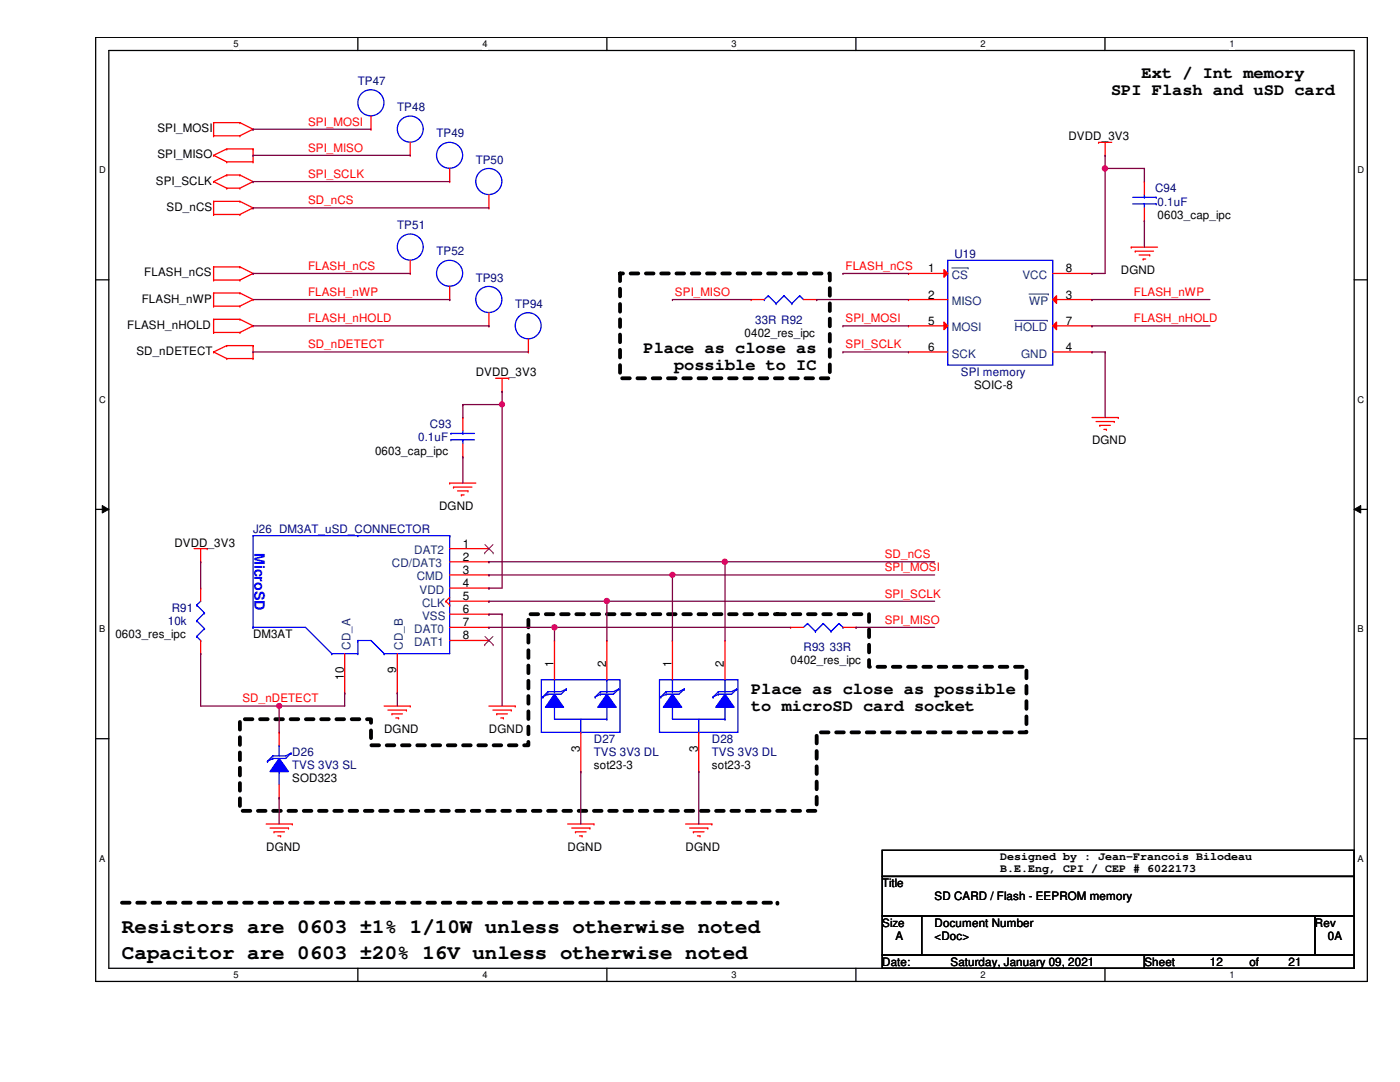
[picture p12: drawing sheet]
<svg xmlns="http://www.w3.org/2000/svg" width="279mm" height="216mm" viewBox="0 0 279 216" stroke-linecap="round" stroke-linejoin="round" font-family="sans-serif">
<path d="M19.1 7.5h253.8v188.3h-253.8zM21.7 10.1h248.6v183.1h-248.6z" fill="none" stroke="#000" stroke-width=".25"/>
<g fill="#fff">
<path d="M46.6 7.7h1v2.1h-1z"/>
<path d="M46.6 193.5h1v2.1h-1z"/>
</g>
<path d="M71.4 7.5v2.6M71.4 193.2v2.6" fill="none" stroke="#000" stroke-width=".25"/>
<g fill="#fff">
<path d="M96.3 7.7h1v2.1h-1z"/>
<path d="M96.3 193.5h1v2.1h-1z"/>
</g>
<path d="M121.1 7.5v2.6M121.1 193.2v2.6" fill="none" stroke="#000" stroke-width=".25"/>
<g fill="#fff">
<path d="M146 7.7h1v2.1h-1z"/>
<path d="M146 193.5h1v2.1h-1z"/>
</g>
<path d="M170.8 7.5v2.6M170.8 193.2v2.6" fill="none" stroke="#000" stroke-width=".25"/>
<g fill="#fff">
<path d="M195.7 7.7h1v2.1h-1z"/>
<path d="M195.7 193.5h1v2.1h-1z"/>
</g>
<path d="M220.5 7.5v2.6M220.5 193.2v2.6" fill="none" stroke="#000" stroke-width=".25"/>
<g fill="#fff">
<path d="M245.4 7.7h1v2.1h-1z"/>
<path d="M245.4 193.5h1v2.1h-1z"/>
<path d="M19.8 32.9h1.3v2.1h-1.3z"/>
<path d="M270.9 32.9h1.3v2.1h-1.3z"/>
<path d="M19.8 78.7h1.3v2.1h-1.3z"/>
<path d="M270.9 78.7h1.3v2.1h-1.3z"/>
</g>
<path d="M19.1 55.8h2.6M270.3 55.8h2.6" fill="none" stroke="#000" stroke-width=".25"/>
<g fill="#fff">
<path d="M19.8 124.5h1.2v2.1h-1.2z"/>
<path d="M270.9 124.5h1.3v2.1h-1.3z"/>
</g>
<path d="M19.1 101.6h2.6M270.3 101.6h2.6" fill="none" stroke="#000" stroke-width=".25"/>
<path d="M20.4 100.9l1.3 .7-1.3 .8zM270.3 101.6l1.3-.7v1.5z" fill="#000"/>
<path d="M20.4 100.9l1.3 .7-1.3 .8zM270.3 101.6l1.3-.7v1.5z" fill="none" stroke="#000" stroke-width=".2"/>
<g fill="#fff">
<path d="M19.8 170.3h1.2v2h-1.2z"/>
<path d="M270.9 170.3h1.3v2h-1.3z"/>
</g>
<path d="M19.1 147.4h2.6M270.3 147.4h2.6M176.1 169.7h94.2v5.2h-94.2zM176.1 174.9h94.2v7.9h-94.2zM176.1 182.8h7.8v7.8h-7.8zM176.1 190.6h52.3v2.6h-52.3zM183.9 182.8h78.5v7.8h-78.5zM228.4 190.6h41.9v2.6h-41.9zM262.4 182.8h7.9v7.8h-7.9z" fill="none" stroke="#000" stroke-width=".25"/>
<path d="M123.7 54.6h41.9v20.9h-41.9zM47.9 143.5h26.1v5.2h31.5v-26.1h67.9v10.5h31.5v13h-41.9v15.7h-115.1zM24.3 180.1h130.9" fill="none" stroke="#000" stroke-width=".76" stroke-dasharray="1.5 1.5"/>
<circle cx="155.2" cy="180.1" r=".38" fill="#000" stroke-dasharray="1.5 1.5"/>
<g fill="none" stroke="#f00" stroke-width=".25">
<path d="M42.6 27.1h.1M42.6 24.5h.1M42.6 31h.1M42.6 36.2h.1M42.6 24.5h5.3M42.6 27.1h5.3M42.6 24.5v2.6M42.6 31l2.7 1.3M42.6 36.2l2.7 1.3M45.3 32.3h.1M45.3 29.7h.1M45.3 34.9h.1"/>
<path d="M45.3 37.5h.1M45.3 32.3h5.2M45.3 29.7l-2.7 1.3M45.3 29.7h5.2M45.3 34.9l-2.7 1.3M45.3 34.9h2.6M45.3 37.5h2.6M47.9 24.5h.1M47.9 27.1h.1M47.9 34.9h.1M47.9 37.5h.1M47.9 24.5l2.6 1.3"/>
<path d="M47.9 34.9l2.6 1.3M50.5 25.8h.1M50.5 29.7h.1M50.5 32.3h.1M50.5 36.2h.1M50.5 25.8l-2.6 1.3M50.5 29.7v2.6M50.5 36.2l-2.6 1.3M89.7 36.2h.1M89.7 33.6v2.6M219.2 28.4h.1M219.2 28.4h2.7"/>
<path d="M220.6 31h.1M220.6 28.4v2.6M42.6 42.8h.1M42.6 40.2h.1M42.6 55.9h.1M42.6 53.3h.1M42.6 58.5h.1M42.6 40.2v2.6M42.6 53.3v2.6M42.6 58.5v2.6M42.6 40.2h5.3M42.6 42.8h5.3"/>
<path d="M42.6 53.3h5.3M42.6 55.9h5.3M42.6 58.5h5.3M47.9 40.2h.1M47.9 42.8h.1M47.9 53.3h.1M47.9 55.9h.1M47.9 58.5h.1M47.9 40.2l2.6 1.3M47.9 53.3l2.6 1.3M47.9 58.5l2.6 1.3M50.5 41.5h.1"/>
<path d="M50.5 54.6h.1M50.5 59.8h.1M50.5 41.5l-2.6 1.3M50.5 54.6l-2.6 1.3M50.5 59.8l-2.6 1.3M89.7 59.8h.1M89.7 57.1v2.7M225.8 49.3h.1M225.8 49.3h5.2M226.6 50.1h.1M226.6 50.1h3.6M227.3 50.9h2.1"/>
<path d="M228.1 51.7h.1M228.1 51.7h.5M229.4 50.9h.1M42.6 61.1h.1M42.6 66.3h.1M42.6 63.7h.1M42.6 70.2h.1M42.6 63.7v2.6M42.6 61.1h5.3M42.6 63.7h5.3M42.6 66.3h5.3M42.6 70.2l2.7 1.3"/>
<path d="M45.3 71.5h.1M45.3 69h.1M45.3 71.5h5.2M45.3 69l-2.7 1.2M45.3 69h5.2M47.9 61.1h.1M47.9 63.7h.1M47.9 66.3h.1M47.9 63.7l2.6 1.3M50.5 65h.1M50.5 69h.1M50.5 71.5h.1"/>
<path d="M50.5 69v2.5M50.5 65l-2.6 1.3M98.9 75.5h2.6M100.2 78.1h.1M100.2 75.5v2.6M101.5 75.5h.1M89.7 96.4h.1M89.7 96.4h5.3M90.5 97.2h.1M90.5 97.2h3.7M91.3 98h2.1M92.1 98.8h.1"/>
<path d="M92.1 98.8h.5M93.4 98h.1M217.9 83.3h5.3M218.7 84.1h3.7M219.5 84.9h.1M219.5 84.9h2.1M220.3 85.7h.5M220.8 85.7h.1M222.4 84.1h.1M223.2 83.3h.1M38.7 109.5h2.7M40 112.1h.1"/>
<path d="M40 109.5v2.6M41.4 109.5h.1M89 120h.1M89 120l.7 .7M89.7 109.5h7.9M89.7 112.1h7.9M89.7 114.7h7.9M89.7 117.3h7.9M89.7 119.2l-.7 .8M89.7 120h7.9M97.6 109.5h.1M97.6 112.1h.1"/>
<path d="M97.6 114.7h.1M97.6 117.3h.1M97.6 120h.1M68.8 138.3h.1M68.8 130.4v7.9M79.3 138.3h.1M79.3 130.4v7.9M89.7 120.7h.1M89.7 122.6h7.9M89.7 125.2h7.9M89.7 127.8h7.9M97.6 122.6h.1"/>
<path d="M97.6 125.2h.1M97.6 127.8h.1M76.7 140.9h5.2M77.4 141.7h3.7M78.2 142.5h.1M78.2 142.5h2.1M79 143.3h.5M79.5 143.3h.1M81.1 141.7h.1M81.9 140.9h.1M97.6 140.9h5.2M98.4 141.7h3.6"/>
<path d="M99.1 142.5h.1M99.1 142.5h2.2M99.9 143.3h.6M100.5 143.3h.1M102 141.7h.1M102.8 140.9h.1M53.1 164.4h5.2M53.9 165.2h3.7M54.7 166h.1M54.7 166h2.1M55.5 166.8h.5M56 166.8h.1"/>
<path d="M57.6 165.2h.1M58.3 164.4h.1M113.3 164.4h5.2M114.1 165.2h3.6M114.9 166h.1M114.9 166h2.1M115.7 166.8h.5M116.2 166.8h.1M117.7 165.2h.1M118.5 164.4h.1M136.8 164.4h5.3M137.6 165.2h3.7"/>
<path d="M138.4 166h.1M138.4 166h2.1M139.2 166.8h.5M139.7 166.8h.1M141.3 165.2h.1M142.1 164.4h.1"/>
</g>
<g fill="none" stroke="#00f" stroke-width=".25">
<path d="M71.4 106.9h.1M89.7 106.9h.1M89.7 106.9h-39.2v18.3M89.7 106.9v23.5h-13M50.5 125.2h.1M50.5 125.2h10.5l5.2 5.2M66.2 130.4h.1M66.2 130.4h5.2M71.4 127.8h.1M71.4 130.4h.1M71.4 127.8h2.6l2.7 2.6M71.4 127.8v2.6"/>
<path d="M76.7 130.4h.1M108 135.6h15.7v10.5h-15.7zM108.3 139.1h.1M109.3 138h.1M109.3 138.5h.1M109.3 138l-1 1.1M109.3 138.5l-1 .6M110.7 135.6h.1M110.7 135.6v2.7M113 137.5h.1M113 137.5l-1 .5h-2.7M113 137.5l-1 1h-2.7"/>
<path d="M118.8 139.1h.1M119.8 138h.1M119.8 138.5h.1M119.8 138l-1 1.1M119.8 138.5l-1 .6M121.1 135.6h.1M121.1 135.6v2.7M123.5 137.5h.1M123.5 137.5l-1.1 .5h-2.6M123.5 137.5l-1.1 1h-2.6M110.7 140.9h.1M110.7 140.9v2.6h10.4"/>
<path d="M115.9 146.1h.1M115.9 143.5v2.6M121.1 140.9h.1M121.1 143.5h.1M121.1 140.9v2.6"/>
<circle cx="89.7" cy="31" r="2.6"/>
<circle cx="89.7" cy="54.5" r="2.6"/>
</g>
<path d="M96.7 110.3h.1M96.8 108.7l1.6 1.6M98.4 108.7l-1.7 1.6M98.4 110.3h.1M96.7 128.7h.1M96.8 127l1.6 1.7M98.4 127l-1.7 1.7M98.4 128.7h.1" fill="none" stroke="#804000" stroke-width=".2"/>
<path d="M110.7 138.5l1.8 2.6h-3.7z" fill-rule="evenodd" fill="#00f"/>
<path d="M110.7 138.5l1.8 2.6h-3.7z" fill="none" stroke="#00f" stroke-width=".25"/>
<path d="M121.1 138.5l1.9 2.6h-3.7z" fill-rule="evenodd" fill="#00f"/>
<g fill="none" stroke="#00f" stroke-width=".25">
<path d="M121.1 138.5l1.9 2.6h-3.7zM53.4 151.9h.1M54.4 150.8h.1M54.4 151.3h.1M54.4 150.8l-1 1.1M54.4 151.3l-1 .6M55.7 154h.1M55.7 148.7h.1M55.7 148.7v2.1M55.7 154v2.6M58.1 150.3h.1M58.1 150.3l-1.1 .5h-2.6"/>
<path d="M58.1 150.3l-1.1 1h-2.6"/>
</g>
<path d="M110.7 127.8h.1M110.7 127.8v7.8M121.1 127.8h.1M121.1 127.8v7.8M115.9 154h.1M115.9 146.1v7.9" fill="none" stroke="#f00" stroke-width=".25"/>
<path d="M55.7 151.3l1.9 2.7h-3.7z" fill-rule="evenodd" fill="#00f"/>
<g fill="none" stroke="#00f" stroke-width=".25">
<path d="M189.1 51.9h21v21h-21zM40 120l-.8 .7M39.2 120.7h.1M39.2 123.9h.1M39.2 127h.1M39.2 120.7l1.6 1.6M39.2 123.9l1.6 1.5M39.2 127l.8 .8M40 127.8h.1M40.8 122.3h.1M40.8 125.4h.1M40.8 122.3l-1.6 1.6"/>
<path d="M40.8 125.4l-1.6 1.6M55.7 151.3l1.9 2.7h-3.7z"/>
</g>
<path d="M40 117.3h.1M40 117.3v2.7M40 130.4h.1M40 127.8v2.6M55.7 159.2h.1M55.7 146.1h.1M55.7 146.1v2.6M55.7 156.6v2.6" fill="none" stroke="#f00" stroke-width=".25"/>
<path d="M188.4 53.8l.7 .8-.7 .7z" fill="#f00"/>
<path d="M181.3 54.6h.1M181.3 59.8h.1M181.3 54.6h7.8M181.3 59.8h7.8M188.4 53.8l.7 .8-.7 .7z" fill="none" stroke="#f00" stroke-width=".25"/>
<path d="M189.9 53.5h3.3M193.2 53.5h.1" fill="none" stroke="#004080" stroke-width=".2"/>
<path d="M210.1 59.8l.8-.8v1.5z" fill="#f00"/>
<path d="M210.1 59.8l.8-.8v1.5zM210.1 59.8h7.8M217.9 59.8h.1M210.1 70.2h7.8M217.9 70.2h.1" fill="none" stroke="#f00" stroke-width=".25"/>
<path d="M205.4 58.7h3.8M209.2 58.7h.1" fill="none" stroke="#004080" stroke-width=".2"/>
<path d="M188.4 64.3l.7 .7-.7 .8z" fill="#f00"/>
<path d="M181.3 65h.1M181.3 70.2h.1M181.3 65h7.8M181.3 70.2h7.8M188.4 64.3l.7 .7-.7 .8z" fill="none" stroke="#f00" stroke-width=".25"/>
<path d="M210.1 65l.8-.7v1.5z" fill="#f00"/>
<g fill="none" stroke="#f00" stroke-width=".25">
<path d="M74 25.8h.1M74 23.2v2.6M97.6 38.9v2.6M97.6 41.5h.1M149.9 59.8h.1M149.9 59.8h2.6M160.4 59.8h2.6M163 59.8h.1M210.1 54.6h7.8M217.9 54.6h.1M97.6 65h.1M97.6 62.4v2.6"/>
<path d="M210.1 65l.8-.7v1.5zM210.1 65h7.8M217.9 65h.1"/>
</g>
<path d="M202.5 63.9h6.5M209 63.9h.1" fill="none" stroke="#004080" stroke-width=".2"/>
<g fill="none" stroke="#00f" stroke-width=".25">
<path d="M152.5 59.8h.1M153.3 59h.1M153.3 59l1.6 1.6M153.3 59l-.8 .8M156.5 59h.1M156.5 59l1.5 1.6M156.5 59l-1.6 1.6M159.6 59h.1M159.6 59l.8 .8M159.6 59l-1.6 1.6M154.9 60.6h.1M158 60.6h.1"/>
<path d="M131.6 135.6h15.7v10.5h-15.7zM131.9 139.1h.1M132.9 138h.1M132.9 138.5h.1M132.9 138l-1 1.1M132.9 138.5l-1 .6M134.2 135.6h.1M134.2 135.6v2.7M136.6 137.5h.1M136.6 137.5l-1.1 .5h-2.6M136.6 137.5l-1.1 1h-2.6M142.3 139.1h.1"/>
<path d="M143.4 138h.1M143.4 138.5h.1M143.4 138l-1.1 1.1M143.4 138.5l-1.1 .6M144.7 135.6h.1M144.7 135.6v2.7M147 137.5h.1M147 137.5l-1 .5h-2.6M147 137.5l-1 1h-2.6M134.2 140.9h.1M134.2 140.9v2.6h10.5M139.4 146.1h.1"/>
<path d="M139.4 143.5v2.6M144.7 140.9h.1M144.7 143.5h.1M144.7 140.9v2.6"/>
<circle cx="74" cy="20.5" r="2.61"/>
<circle cx="97.6" cy="36.2" r="2.61"/>
<circle cx="97.6" cy="59.7" r="2.61"/>
</g>
<path d="M134.2 138.5l1.9 2.6h-3.7z" fill-rule="evenodd" fill="#00f"/>
<path d="M134.2 138.5l1.9 2.6h-3.7z" fill="none" stroke="#00f" stroke-width=".25"/>
<path d="M144.7 138.5l1.8 2.6h-3.7z" fill-rule="evenodd" fill="#00f"/>
<g fill="none" stroke="#00f" stroke-width=".25">
<path d="M226.1 39.4h4.7M228.4 39.4h.1M228.4 38.9v.5M230.8 39.4h.1M226.1 40.7h4.7M228.4 40.7h.1M228.4 40.7v.8M230.8 40.7h.1M90 87.8h.1M90 86.5h.1M90 87.8h4.7M90 86.5h4.7"/>
<path d="M92.4 86.5h.1M92.4 87.8h.1M92.4 85.9v.6M92.4 87.8v.8M144.7 138.5l1.8 2.6h-3.7zM161.2 124.4h.1M161.2 124.4l-.8 .8M161.2 124.4l1.5 1.6M162.7 126h.1M164.3 124.4h.1M164.3 124.4l-1.6 1.6M164.3 124.4l1.6 1.6"/>
<path d="M165.9 126h.1M167.4 124.4h.1M167.4 124.4l-1.5 1.6M167.4 124.4l.8 .8M168.2 125.2h.1"/>
<circle cx="81.9" cy="25.8" r="2.59"/>
<circle cx="81.9" cy="49.3" r="2.59"/>
<circle cx="105.4" cy="65" r="2.59"/>
</g>
<g fill="none" stroke="#f00" stroke-width=".25">
<path d="M81.9 31h.1M81.9 28.4v2.6M228.4 36.2h.1M228.4 36.2v2.7M81.9 54.6h.1M81.9 51.9v2.7M228.4 44.1h.1M228.4 41.5v2.6M105.5 70.2h.1M105.5 67.6v2.6M92.4 83.3h.1M92.4 91.2h.1"/>
<path d="M92.4 83.3v2.6M92.4 88.6v2.6M134.2 127.8h.1M134.2 127.8v7.8M144.7 127.8h.1M144.7 127.8v7.8M157.8 125.2h.1M157.8 125.2h2.6M168.2 125.2h2.7M170.9 125.2h.1M139.4 154h.1M139.4 146.1v7.9"/>
</g>
<path d="M100.2 78.1h.1M100.2 78.1v39.2M92.4 80.7h.1M92.4 80.7v2.6M92.4 80.7h7.8M100.2 80.7h.1" fill="none" stroke="#800040" stroke-width=".25"/>
<circle cx="100.2" cy="80.7" r=".5" fill="#f0f"/>
<circle cx="100.2" cy="80.7" r=".5" fill="none" stroke="#f0f" stroke-width=".25"/>
<path d="M220.6 31h.1M220.6 31v2.6" fill="none" stroke="#800040" stroke-width=".25"/>
<circle cx="220.5" cy="33.6" r=".51" fill="#f0f"/>
<circle cx="220.5" cy="33.6" r=".51" fill="none" stroke="#f0f" stroke-width=".25"/>
<g fill="none" stroke="#800040" stroke-width=".25">
<path d="M220.6 33.6h.1M220.6 33.6v21h-2.7M220.6 33.6h7.8M228.4 33.6h.1M228.4 33.6v2.6M168.2 54.6h.1M168.2 54.6h13.1M217.9 54.6h.1M217.9 59.8h.1M217.9 59.8h23.6M228.4 44.1h.1M228.4 44.1v5.2"/>
<path d="M168.2 65h.1M168.2 70.2h.1M168.2 65h13.1M168.2 70.2h13.1M217.9 65h.1M217.9 70.2h.1M217.9 65h23.6M217.9 70.2h2.7M220.6 70.2h.1M220.6 70.2v13.1M92.4 91.2h.1M92.4 91.2v5.2"/>
<path d="M40 112.1h.1M40 112.1v5.2M97.6 112.1h.1M97.6 114.7h.1M97.6 117.3h.1M97.6 120h.1M97.6 112.1h47.1M97.6 114.7h36.6M97.6 117.3h2.6M97.6 120h23.5M40 130.4h.1M40 130.4v10.5h15.7"/>
<path d="M68.8 138.3h.1M68.8 138.3v2.6M79.3 138.3h.1M79.3 138.3v2.6M97.6 122.6h.1M97.6 122.6h2.6M100.2 122.6h.1M100.2 122.6v18.3M55.7 140.9h.1"/>
</g>
<circle cx="55.7" cy="140.9" r=".5" fill="#f0f"/>
<circle cx="55.7" cy="140.9" r=".5" fill="none" stroke="#f0f" stroke-width=".25"/>
<g fill="none" stroke="#800040" stroke-width=".25">
<path d="M50.5 31h.1M50.5 25.8h.1M50.5 36.2h.1M50.5 31h31.4M50.5 25.8h23.5M50.5 36.2h39.2M50.5 54.6h.1M50.5 41.5h.1M50.5 54.6h31.4M50.5 41.5h47.1M50.5 59.8h39.2M89.7 59.8h.1"/>
<path d="M134.2 59.8h.1M134.2 59.8h15.7M163 59.8h.1M163 59.8h18.3M50.5 70.2h.1M50.5 65h47.1M50.5 70.2h55M97.6 65h.1M97.6 125.2h.1M97.6 125.2h60.2M110.7 125.2h.1M110.7 125.2v2.6"/>
<path d="M170.9 125.2h.1M170.9 125.2h15.6M55.7 159.2h.1M55.7 140.9h.1M55.7 140.9v5.2M55.7 159.2v5.2M55.7 140.9h13.1"/>
</g>
<circle cx="110.7" cy="125.2" r=".51" fill="#f0f"/>
<circle cx="110.7" cy="125.2" r=".51" fill="none" stroke="#f0f" stroke-width=".25"/>
<path d="M121.1 120h.1M121.1 120v7.8M121.1 120h65.4" fill="none" stroke="#800040" stroke-width=".25"/>
<circle cx="121.1" cy="119.9" r=".51" fill="#f0f"/>
<circle cx="121.1" cy="119.9" r=".51" fill="none" stroke="#f0f" stroke-width=".25"/>
<path d="M134.2 114.7h.1M134.2 114.7v13.1M134.2 114.7h52.3" fill="none" stroke="#800040" stroke-width=".25"/>
<circle cx="134.2" cy="114.7" r=".5" fill="#f0f"/>
<circle cx="134.2" cy="114.7" r=".5" fill="none" stroke="#f0f" stroke-width=".25"/>
<path d="M144.7 112.1h.1M144.7 112.1v15.7M144.7 112.1h41.8" fill="none" stroke="#800040" stroke-width=".25"/>
<circle cx="144.7" cy="112.1" r=".51" fill="#f0f"/>
<circle cx="144.7" cy="112.1" r=".51" fill="none" stroke="#f0f" stroke-width=".25"/>
<path d="M115.9 154h.1M115.9 154v10.4M139.4 154h.1M139.4 154v10.4" fill="none" stroke="#800040" stroke-width=".25"/>
<circle cx="100.2" cy="80.7" r=".5" fill="#f0f"/>
<circle cx="100.2" cy="80.7" r=".5" fill="none" stroke="#f0f" stroke-width=".25"/>
<circle cx="220.5" cy="33.6" r=".51" fill="#f0f"/>
<circle cx="220.5" cy="33.6" r=".51" fill="none" stroke="#f0f" stroke-width=".25"/>
<circle cx="55.7" cy="140.9" r=".5" fill="#f0f"/>
<circle cx="55.7" cy="140.9" r=".5" fill="none" stroke="#f0f" stroke-width=".25"/>
<circle cx="110.7" cy="125.2" r=".51" fill="#f0f"/>
<circle cx="110.7" cy="125.2" r=".51" fill="none" stroke="#f0f" stroke-width=".25"/>
<circle cx="121.1" cy="119.9" r=".51" fill="#f0f"/>
<circle cx="121.1" cy="119.9" r=".51" fill="none" stroke="#f0f" stroke-width=".25"/>
<circle cx="134.2" cy="114.7" r=".5" fill="#f0f"/>
<circle cx="134.2" cy="114.7" r=".5" fill="none" stroke="#f0f" stroke-width=".25"/>
<circle cx="144.7" cy="112.1" r=".51" fill="#f0f"/>
<circle cx="144.7" cy="112.1" r=".51" fill="none" stroke="#f0f" stroke-width=".25"/>
<g font-size="4.1">
<text x="24.3" y="191.4">Capacitor are 0603 ±20% 16V unless otherwise noted</text>
<text x="24.3" y="186.2">Resistors are 0603 ±1% 1/10W unless otherwise noted</text>
</g>
<g font-size="3.4">
<text x="227.8" y="15.5">Ext / Int memory</text>
<text x="221.7" y="18.9">SPI Flash and uSD card</text>
<text x="128.4" y="70.4">Place as close as</text>
<text x="134.5" y="73.8">possible to IC</text>
<text x="149.9" y="138.4">Place as close as possible</text>
<text x="149.9" y="141.8">to microSD card socket</text>
</g>
<text font-size="2.8" fill="#00f" x="50.8" y="110.3" transform="rotate(90 50.8 110.3)">MicroSD</text>
<g font-size="2.3" fill="#000080">
<text x="71.4" y="16.9">TP47</text>
<text x="79.3" y="22.2">TP48</text>
<text x="87.1" y="27.4">TP49</text>
<text x="95" y="32.6">TP50</text>
<text x="230.5" y="38.4">C94</text>
<text x="231" y="41">0.1uF</text>
<text x="79.3" y="45.7">TP51</text>
<text x="87.1" y="51">TP52</text>
<text x="190.5" y="51.5">U19</text>
<text x="95" y="56.2">TP93</text>
<text x="102.8" y="61.4">TP94</text>
<text x="150.7" y="64.6">33R R92</text>
<text x="191.8" y="75">SPI memory</text>
<text x="83.4" y="88.1">0.1uF</text>
<text x="85.8" y="85.5">C93</text>
<text x="50.5" y="106.4">J26 DM3AT_uSD_CONNECTOR</text>
<text x="33.5" y="124.7">10k</text>
<text x="34.3" y="122.1">R91</text>
<text x="160.4" y="130">R93 33R</text>
<text x="118.5" y="148.3">D27</text>
<text x="142.1" y="148.3">D28</text>
<text x="58.3" y="150.9">D26</text>
<text x="58.3" y="153.5">TVS 3V3 SL</text>
<text x="118.5" y="150.9">TVS 3V3 DL</text>
<text x="142.1" y="150.9">TVS 3V3 DL</text>
</g>
<g font-size="2.3">
<text x="31.4" y="26.4">SPI_MOSI</text>
<text x="213.2" y="27.9">DVDD_3V3</text>
<text x="31.4" y="31.6">SPI_MISO</text>
<text x="31.1" y="36.8">SPI_SCLK</text>
<text x="33.2" y="42.1">SD_nCS</text>
<text x="231" y="43.6">0603_cap_ipc</text>
<text x="28.8" y="55.2">FLASH_nCS</text>
<text x="185.3" y="54.4">1</text>
<text x="185.3" y="59.6">2</text>
<text x="212.7" y="59.6">3</text>
<text x="212.7" y="54.4">8</text>
<text x="223.7" y="54.6">DGND</text>
<text x="25.4" y="65.6">FLASH_nHOLD</text>
<text x="28.3" y="60.4">FLASH_nWP</text>
<text x="185.3" y="64.8">5</text>
<text x="212.7" y="64.8">7</text>
<text x="27.2" y="70.8">SD_nDETECT</text>
<text x="148.6" y="67.2">0402_res_ipc</text>
<text x="185.3" y="70.1">6</text>
<text x="212.7" y="70.1">4</text>
<text x="95" y="75">DVDD_3V3</text>
<text x="194.4" y="77.6">SOIC-8</text>
<text x="217.9" y="88.6">DGND</text>
<text x="74.8" y="90.7">0603_cap_ipc</text>
<text x="87.6" y="101.7">DGND</text>
<text x="34.8" y="109.1">DVDD_3V3</text>
<text x="92.4" y="109.3">1</text>
<text x="92.4" y="111.9">2</text>
<text x="92.4" y="114.5">3</text>
<text x="92.4" y="117.1">4</text>
<text x="92.4" y="119.8">5</text>
<text x="92.4" y="122.4">6</text>
<text x="92.4" y="125">7</text>
<text x="23" y="127.3">0603_res_ipc</text>
<text x="50.5" y="127.3">DM3AT</text>
<text x="92.4" y="127.6">8</text>
<text x="68.6" y="135.6" transform="rotate(-90 68.6 135.6)">10</text>
<text x="79.1" y="134.4" transform="rotate(-90 79.1 134.4)">9</text>
<text x="110.5" y="133.1" transform="rotate(-90 110.5 133.1)">1</text>
<text x="120.9" y="133.1" transform="rotate(-90 120.9 133.1)">2</text>
<text x="134" y="133.1" transform="rotate(-90 134 133.1)">1</text>
<text x="144.5" y="133.1" transform="rotate(-90 144.5 133.1)">2</text>
<text x="157.8" y="132.6">0402_res_ipc</text>
<text x="76.7" y="146.2">DGND</text>
<text x="97.6" y="146.2">DGND</text>
<text x="115.7" y="150" transform="rotate(-90 115.7 150)">3</text>
<text x="118.5" y="153.5">sot23-3</text>
<text x="139.2" y="150" transform="rotate(-90 139.2 150)">3</text>
<text x="142.1" y="153.5">sot23-3</text>
<text x="58.3" y="156.1">SOD323</text>
<text x="53.1" y="169.7">DGND</text>
<text x="113.3" y="169.7">DGND</text>
<text x="136.8" y="169.7">DGND</text>
<text x="199.6" y="171.6">Designed by : Jean-Francois Bilodeau</text>
<text x="199.6" y="173.9">B.E.Eng, CPI / CEP # 6022173</text>
<text x="176.1" y="177">Title</text>
<text x="186.5" y="179.7">SD CARD / Flash - EEPROM memory</text>
<text x="176.1" y="184.9">Size</text>
<text x="186.5" y="184.9">Document Number</text>
<text x="262.4" y="184.9">Rev</text>
<text x="178.7" y="187.5">A</text>
<text x="186.5" y="187.5">&lt;Doc&gt;</text>
<text x="265" y="187.5">0A</text>
<text x="176.1" y="192.7">Date:</text>
<text x="189.7" y="192.7">Saturday, January 09, 2021</text>
<text x="228.4" y="192.7">Sheet</text>
<text x="241.5" y="192.7">12</text>
<text x="249.3" y="192.7">of</text>
<text x="257.2" y="192.7">21</text>
</g>
<g font-size="2.3" fill="#f00">
<text x="61.5" y="25.1">SPI_MOSI</text>
<text x="61.5" y="30.3">SPI_MISO</text>
<text x="61.5" y="35.5">SPI_SCLK</text>
<text x="61.5" y="40.8">SD_nCS</text>
<text x="61.5" y="53.8">FLASH_nCS</text>
<text x="168.7" y="53.8">FLASH_nCS</text>
<text x="61.5" y="59.1">FLASH_nWP</text>
<text x="134.7" y="59.1">SPI_MISO</text>
<text x="226.3" y="59.1">FLASH_nWP</text>
<text x="61.5" y="64.3">FLASH_nHOLD</text>
<text x="168.7" y="64.3">SPI_MOSI</text>
<text x="226.3" y="64.3">FLASH_nHOLD</text>
<text x="61.5" y="69.5">SD_nDETECT</text>
<text x="168.7" y="69.5">SPI_SCLK</text>
<text x="176.6" y="111.4">SD_nCS</text>
<text x="176.6" y="119.3">SPI_SCLK</text>
<text x="176.6" y="114">SPI_MOSI</text>
<text x="176.6" y="124.5">SPI_MISO</text>
<text x="48.4" y="140.2">SD_nDETECT</text>
</g>
<g font-size="2.3" fill="#004080">
<text x="189.9" y="55.7">CS</text>
<text x="204" y="55.7">VCC</text>
<text x="189.9" y="60.9">MISO</text>
<text x="205.4" y="60.9">WP</text>
<text x="189.9" y="66.1">MOSI</text>
<text x="189.9" y="71.4">SCK</text>
<text x="202.5" y="66.1">HOLD</text>
<text x="203.8" y="71.4">GND</text>
<text x="78.2" y="113.2">CD/DAT3</text>
<text x="82.7" y="110.6">DAT2</text>
<text x="83.2" y="115.8">CMD</text>
<text x="83.7" y="118.4">VDD</text>
<text x="84.2" y="121.1">CLK</text>
<text x="84.2" y="123.7">VSS</text>
<text x="69.9" y="129.6" transform="rotate(-90 69.9 129.6)">CD_A</text>
<text x="80.4" y="129.6" transform="rotate(-90 80.4 129.6)">CD_B</text>
<text x="82.7" y="126.3">DAT0</text>
<text x="82.7" y="128.9">DAT1</text>
</g>
<g font-size="1.9">
<text x="46.6" y="9.4">5</text>
<text x="96.3" y="9.4">4</text>
<text x="146" y="9.4">3</text>
<text x="195.7" y="9.4">2</text>
<text x="245.4" y="9.4">1</text>
<text x="19.8" y="34.6">D</text>
<text x="270.9" y="34.6">D</text>
<text x="19.8" y="80.3">C</text>
<text x="270.9" y="80.3">C</text>
<text x="19.8" y="126.2">B</text>
<text x="270.9" y="126.2">B</text>
<text x="19.8" y="171.9">A</text>
<text x="270.9" y="171.9">A</text>
<text x="46.6" y="195.2">5</text>
<text x="96.3" y="195.2">4</text>
<text x="146" y="195.2">3</text>
<text x="195.7" y="195.2">2</text>
<text x="245.4" y="195.2">1</text>
</g>
</svg>
